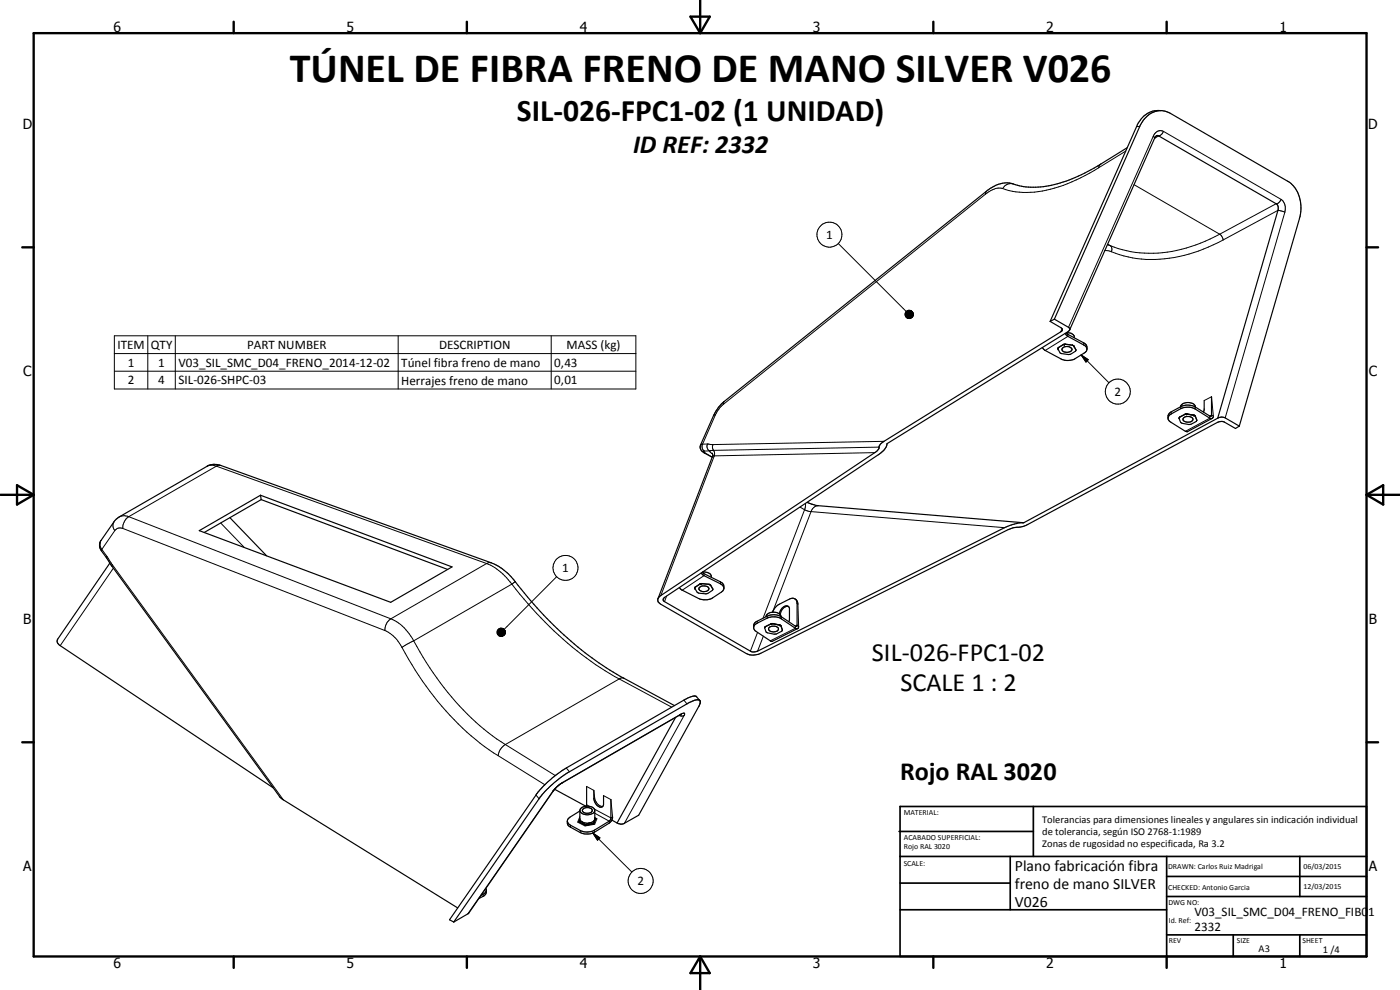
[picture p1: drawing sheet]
<svg xmlns="http://www.w3.org/2000/svg" width="420mm" height="297mm" viewBox="0 0 420 297" stroke-linecap="round" stroke-linejoin="round" font-family="sans-serif">
<g fill="none" stroke="#000" stroke-width=".35">
<path d="M348.5 33.2a7.1 7.1 0 0 0-7.4 4.8l-25.9 58.4M338.3 44.3l-7.9 4.9a41.4 41.4 0 0 1-19.6 7 20.5 20.5 0 0 1-7.8-1.3 9.2 9.2 0 0 0-6.9 2.5l-79.2 63.5-1.2 1.2-1.3 2-4.1 9.4a1.68 1.68 0 0 0 .3 1.8l3.1 1.9M347.3 40.7l-.8 .7-25.5 57.6M347.3 40.6l35.7 20.5 .6 .9v.8l-18.1 62.7M347.3 40.6v.1M315.2 96.4l3.2 1.9a.64 .64 0 0 1 .4 .7 .64 .64 0 0 1-.5 .6l-53 32.8a2.57 2.57 0 0 0-1.6 2.3l-.7 .8-64.7 43.2a1.38 1.38 0 0 0-.9 1.2 1.38 1.38 0 0 0 .8 1.3l25.8 14.9a4.8 4.8 0 0 0 4.3-.1l74.2-37.1 2.7-.7a6.5 6.5 0 0 0 3.3-.8l56.9-30.7 1.1-.3 .8 .2 3.5 2 1.1-.8M316.4 95.8l4.3 2.4a.68 .68 0 0 1 .4 .7 .68 .68 0 0 1-.6 .6l-54.3 33.6a4.4 4.4 0 0 1-2.6 3.3l-64.1 42.8-.5 .5 .1 .5 26.3 15.3h1.5l74.6-37.2a13.4 13.4 0 0 1 5.7-1.5M316.4 95.8l25.6-57.8a6.6 6.6 0 0 1 8.5-4.3l35.9 20.7a10 10 0 0 1 3.6 11.3l-18.1 62.1M316.4 95.8l-1.2 .6M320 99.8l.5 .5 5 2.7 .7 .9v.9M320.1 99.8a1.9 1.9 0 0 1 2.3 1.5M317.5 104.6l.8 1.4a3.7 3.7 0 0 0 4.6-.8v-.2"/>
<path d="M317.7 104.3l-.2 .3M317.7 104.3h.1M318.9 104.4a1.69 1.69 0 0 1 2.8 .5 1.85 1.85 0 0 1-3 0zM319.1 103.4l-1.4 .9M319.1 103.4h.1M319.6 100l.9 .9 4.7 2.6a1.27 1.27 0 0 1 1 1.1 1.27 1.27 0 0 1-.8 1.3l-2.7 1.7a4.7 4.7 0 0 1-4.3 .1l-4.9-2.7-.7-.7M319.7 103.3l2.1 .3M319.7 103.3l-.6 .1M321.8 103.6l.5 .2M321.8 103.5v.1M321.8 103.5h.1M321.9 103.5l.4 .3"/>
<path d="M322.3 103.8l.6 1.2M363.6 119l-.1 5.9-.4-.1-4.4-2.7a4.8 4.8 0 0 0-4.3-.1l-3.4 2a1.78 1.78 0 0 0-.4 1.6l.5 .9 4.7 2.9 .5 .1 7.5-4M213.8 136.1l.1 .7-16.4 42.8M213.8 136v.1M353.9 125.5l.4 1.2 .4 .3a3.6 3.6 0 0 0 4.5-.9M354 125.2l-.1 .3M354 125.1l-.1 .4M354 125.1v.1M354.3 122a2.69 2.69 0 0 1 4.4-.2v.4M354.3 122v.1M355.2 125.3a1.88 1.88 0 0 1 2.8 .5 1.82 1.82 0 0 1-3 .2zM355.6 124.3l-1.6 .9"/>
<path d="M355.6 124.3h.1M355.8 124.2l2.6 .4M355.8 124.2h.1M356.2 124.2l2.1 .4M356.2 124.2l-.6 .1M358.3 124.6l.4 .3M358.3 124.6h.1M358.4 124.6l.3 .2M358.4 124.6h.1M358.7 124.8v.1M358.7 124.8l.5 1.3M359.2 126.1h.1"/>
<path d="M361.4 120.2v2.7l-.2 .8M364.1 124.8l-.2 .6-.6 .2-4.6-2.9a4.7 4.7 0 0 0-4.3-.1l-3.4 1.9-.4 .9M365.5 125.5l1-.4 1 .2 4.4 2.5M365.5 125.5l-58.3 31.3M59.8 159.2l18.4-10.6 57.5 21.5-18.4 10.6zM69 155.3l11 11.5M78.2 148.6l.2 1.3M78.4 149.9l-17.1 9.9M78.4 149.9l56 21M242.2 150.7l3.3 1 61.7 5.1M33 169l-15.7 22.7a1.31 1.31 0 0 0 .5 1.8l64.1 42.8M208.6 176.4l.6 1.3 .5 .3a3.7 3.7 0 0 0 4.1-.9l.1-.3"/>
<path d="M208.6 176.2v.2M208.6 176.1v.1M208.6 176.1v.3M209.9 176.3a2.07 2.07 0 0 1 2.8 .1 1.4 1.4 0 0 1-.9 1.2 1.4 1.4 0 0 1-1.5-.3l-.5-.5zM210.1 175.3l-1.5 .9M210.1 175.2v.1M210.1 175.2l-1.5 .9M210.5 171.9l.6 .7 5.1 2.6 .7 .5 .3 .7M210.6 175.1l2.2 .2M210.6 175.1l-.5 .2M210.6 175.1h.1M210.6 175.1l-.5 .1"/>
<path d="M210.9 171.7l.4 .4 4.9 2.5a1.72 1.72 0 0 1 .3 3l-2.6 1.8a4.5 4.5 0 0 1-4.2 .2l-5.2-2.6-.6-.7M210.9 171.6a2.3 2.3 0 0 1 2.6 1.3v.3M212.8 175.3l.5 .3M213.3 175.6l.6 1.2M213.3 175.6h.1M213.9 176.7v.1M238.6 179.7l.2 .2M226.2 188.2l.7-1 3.3-1.7a4.7 4.7 0 0 1 4.3 .2l4.2 2.8 .7 .1M229.5 188.4l.4 1.2 .4 .3a3.9 3.9 0 0 0 4.4-.7l.1-.1M229.5 188.3v.1M229.6 188l-.1 .3M229.7 188h-.1"/>
<path d="M229.7 188l-.2 .4M230.7 188.4a2.02 2.02 0 0 1 2.9 .2 1.63 1.63 0 0 1-2.3 .8l-.6-.5zM231.3 187.2l-1.6 .8M231.5 187.1l2.6 .4M231.8 187.1h.1M231.8 187.1l-.5 .1M231.8 183.7l.6-1.1 .9-.9 3.6-2a1.44 1.44 0 0 1 1.6 0 1.44 1.44 0 0 1 .7 1.4v6.8l-.4 .1-4.3-3a4.6 4.6 0 0 0-4.3-.1l-3 1.5a1.75 1.75 0 0 0-.3 3l4.8 3 7.7-3.8M231.9 187.2l2.1 .4M231.9 187.2h-.6M231.9 187.1v.1M233.9 184.2a2.29 2.29 0 0 1 2.7-2.3l.3 .6-.1 4.1M234 187.6l.4 .2"/>
<path d="M234 187.5v.1M234 187.5l.1 .1M234.1 187.6l.3 .2M234.1 187.5v.1M234.3 185a2.44 2.44 0 0 0-3.4-1.1l-.9 .6-.1 .5M234.4 187.8l.4 1.3M234.4 187.8h.1M234.8 189v.1M239.7 187.9l-.3 .7M202.4 211.7l-15.2-8.2a110.2 110.2 0 0 1-33.7-30.4 16 16 0 0 0-6.1-4.2l-81.1-29.2a4.9 4.9 0 0 0-4.2 .2l-26.6 15.4-1 .9-4.2 6a2.68 2.68 0 0 0 .1 3.1l2.7 3.9 50.9 69.9 1 .9 52.4 32.4M202.7 215.3l-17.5 31.6M204.4 214.3l-35.8 20.7-1.6 1.2-26.3 37.7-4.5 2.7"/>
<path d="M210 210.2l-.9-1.1a2.89 2.89 0 0 0-3.1 .6l-37.4 21.6a31.1 31.1 0 0 0-7.7 7.2l-26 37.5 1.3 .6M166.4 236.8l9.5 5.1M176.1 236l-.2 5.9M178.2 237.2v2.4a2.28 2.28 0 0 0 2.6 2.5l.3-.6v-2.8M183.3 239.9l-.1 6.1-4.8 3.1a4.7 4.7 0 0 1-4.3 .1l-2.9-1.6a1.3 1.3 0 0 1-.9-1.2 1.3 1.3 0 0 1 .8-1.2l2.9-1.9M173.8 246.5l.1 .1M173.8 246.4l.1 .2M173.9 246.6h.1M173.9 246.6l1.7 .9M174 245.6l-.2 .8M174 243.2v2.5l.5 .8M174.5 246.5l.5 .3"/>
<path d="M174.5 246.5l-.6 .1M174.9 242.8a1.71 1.71 0 0 1 2.8 .4 1.82 1.82 0 0 1-2.9 .1zM175 246.8l.6 .7M175 246.8l1.9 .1M175.6 247.5l.2 .1M175.6 247.5h.2M175.6 247.5h.1M175.8 247.5v.1M176.9 246.9l-1.1 .6M177.2 246.9l.8 .3M177.2 246.9h-.3M178 247.2l-2.2 .4"/>
<path d="M178.2 247l-.2 .2M178.4 246l-.4 .5-.8 .4M178.4 246l-.2 1M178.5 243.4a2.67 2.67 0 0 1-4.5-.2 2.59 2.59 0 0 1 3.7-1l.8 .8v2.9M178.5 245.9l-.1 .1M178.5 245.4l.2 .3M178.6 245.7l-.4 1.5-2.5 .4-1.9-1v-.2M178.7 245.7l-.5 1.3M178.7 245.7l-.2 .2M183.6 246l1.6 .9M183.8 245.1l-.1 .8-.7 .9-4.6 2.9a4.8 4.8 0 0 1-4.3 .1l-3.4-1.9-.4-.7v-.9M185.2 246.9a2.17 2.17 0 0 0 2.2 .1l4.3-2.4 18.2-33a.94 .94 0 0 0 .2-1.1 .94 .94 0 0 0-1-.5l-2.3 .8-37.6 21.8a33.8 33.8 0 0 0-7.1 6.6l-25.9 37.4"/>
<path d="M145.8 266.6l.2 .4M146 267l-.2 1.1a3.6 3.6 0 0 1-2.1 1.5M146 267l-.5 1-1.2 .6"/>
</g>
<g fill="none" stroke="#000" stroke-width=".3">
<path d="M341.1 38h.9M349.2 39.4a1.89 1.89 0 0 1-1.5 1.4l-1.2 .7M349.2 39.4a2.19 2.19 0 0 0-3.1 1.5M349.2 39.4l35.3 20.4M295.8 58.3l-78.7 63M296.1 57.4l-.3 .9M300.9 56.6a5.5 5.5 0 0 0-5.1 1.7M304.1 55.2a2.79 2.79 0 0 0-3.2 1.4M329.7 50.3a42 42 0 0 1-22.7 7.4l-3.1-.3-3-.8M330.4 49.2l-.7 1.1M337.9 45.3l-8.2 5M340.3 55.4l25.7 14.9"/>
<path d="M346.1 40.9l.4 .5M346.1 40.9l-25.4 57.3M384.5 59.8l-.9 1.2-17.6 9.3M384.5 59.8l.6 .7a3.5 3.5 0 0 1 .6 2.6l-.1 .6M251.6 73.1l20.4 20.4M331.5 75.2l2 .3M332.3 73.4l.9 .3M332.4 73.3l.8 .4M333.2 73.7l.4 .5-.1 1.3M366 70.3l.7 .7 .4 1M366 70.3a39.8 39.8 0 0 1-29.1 4.6l-3.7-1.2M367.1 72a42.7 42.7 0 0 1-27.2 5.4l-3.9-1-2.5-.9"/>
<path d="M385.6 63.7l-2.1-.6-16.4 8.9M385.6 63.7l-17.9 61.7M271.6 94.2l2.5 .2-2.5 .1zM271.6 94.5l2.5-.1-2.4 .3zM271.6 94.3h2.5M271.7 93.9l2.4 .5-2.5-.2zM271.7 94.7l2.4-.3-2.3 .6zM271.8 93.7l2.3 .7-2.4-.5zM271.8 95l2.3-.6-2.2 .8zM271.9 93.5l.2-.2 2 1.1zM271.9 93.5l2.2 .9-2.3-.7zM271.9 95.2l2.2-.8-2 1z"/>
<path d="M272.1 93.3l.3-.1 1.7 1.2zM272.1 95.4l2-1-1.7 1.1zM272.4 93.2l.3-.1 1.4 1.3zM272.4 95.5l1.7-1.1-1.4 1.1zM272.7 93.1h.2l1.2 1.3zM272.7 95.5l1.4-1.1-1.2 1.2zM272.9 93.1h.3l.9 1.3zM273.2 93.1l.3 .1 .6 1.2zM273.5 93.2l.6 1.2zM273.6 93.4l.5 1zM273.8 93.6l.3 .8zM274 93.8l.1 .6z"/>
<path d="M274.1 94.4l-.9 1.1-.3 .1zM274.1 94.4l-.9 1.1zM274.1 94.4l-.6 1zM274.1 94.4l-.5 .9zM274.1 94.4l-.3 .7zM274.1 94.4l-.1 .5zM274.1 94.4v.2zM318.8 98.6l-.5 1M34.3 100.8h156.5v15.9h-156.5zM34.3 106.1h156.5M34.3 111.4h156.5M44.4 100.8v15.9"/>
<path d="M52.6 100.8v15.9M119.5 100.8v15.9M165.4 100.8v15.9M320.5 100.3v.6l-6.8 4.3M324.5 106.5l2.1 1.4-.7 .7zM324.5 106.5l8.3 8.4M325.2 102.9v.6M64.9 139.9l81.1 29.2M64.9 139.9l-1.7-.3-1.1 .3M64.9 139.9l-26.3 15.1M66.3 139.7l-.6-.1-.8 .3M210.9 133.3l-.6 .2"/>
<path d="M210.9 133.3a1.65 1.65 0 0 0 .5 2M211.4 135.9h.2M211.4 135.3l-.3 .1 .1 .2 .4 .3M211.6 135.9l2.2 1.3M212.3 133.2l-1.4 .1M212.3 133.2l1.6 .2M212.3 133.2a1.62 1.62 0 0 0 .6 2.1M212.9 135.3l1 .9M212.9 135.3h-1.5M213.9 133.4l-.1 .8 .4 .9M214.2 135.1l-1.3 .2M214.2 135.1l.2 .8v.9"/>
<path d="M214.4 136.8l-.6 .2M214.4 136.8l-16.1 41.9M214.7 124.5l-3.8 8.8M214.7 124.5l-.5 .2M217.1 121.3l-1 1-1.4 2.2M217.4 120.4l-.3 .9M262.5 135.8l-48.1 1M263.8 134.2l-49.6 .9M265.3 132.4l-51.4 1M351.5 123.6v.6M354.4 122v.6M358.7 122.1v.6"/>
<path d="M361.4 120.2l2.2-1.2 .5 5.8-.5-.3-.5 .3v.7l-7.3 3.9M34.2 156.6a2.29 2.29 0 0 0 .2 2.6M34.4 159.2l-3.8 5.6M36.8 158.5l78.7 30.7M36.8 158.5a1.94 1.94 0 0 0-2.4 .7M38.6 155l78.7 30.7M38.6 155l-1.3-.3-1.5 .4M38.6 155a4.2 4.2 0 0 0-1.8 3.5M66.2 156.9l7.1 7.4M240.1 152.1l1.4 .9M241.5 153l1.9 .5M241.5 153l-12.5 32.5"/>
<path d="M241.7 151l-.2 2M243.4 153.5l58.1 4.8M243.4 153.5l-11.6 30.2M245.5 151.7a2.5 2.5 0 0 0-2.1 1.8M30.3 162.2a2.36 2.36 0 0 0 .3 2.6M30.6 164.8l1.5 2.1M30.6 164.8l-.2 .5M32.1 166.9l-.1 .4M32.1 166.9l1.6 2.6M33.7 169.5l51.3 70.5M33.7 169.5l-.1 .4M34 170.5l-15.9 23.2"/>
<path d="M146 169.1a17.2 17.2 0 0 1 7.6 6.2M146 169.1l-28.7 16.6M147.4 168.9l-.5-.1-.9 .3M153.6 175.3a106.4 106.4 0 0 0 32.2 28.4M153.6 175.3l-29.4 17M154.6 174.5l-1 .8M167.1 173l-15.8 15.8M200.1 178.9l-.7 1.6M211.3 172.1v.6l-6.5 4.4M216.2 174.6v.6M238.8 179.9l.5 .5 .2 .9M115.5 189.2a10.3 10.3 0 0 1 4.8 4.4 87.8 87.8 0 0 0 27.8 32.3l1.4 .8"/>
<path d="M117.3 185.7a13.2 13.2 0 0 1 6.9 6.6M117.3 185.7a3.9 3.9 0 0 0-1.8 3.5M124.2 192.3a81.8 81.8 0 0 0 27.5 31.1M124.2 192.3l-3.6 2M149.2 189.6l2.5 .1-2.5 .2zM149.2 189.9l2.5-.2-2.5 .4zM149.2 189.7h2.5M149.2 189.3l2.5 .4-2.5-.1zM149.2 190.1l2.5-.4-2.4 .7zM149.3 189.1l2.4 .6-2.5-.4zM149.3 190.4l2.4-.7-2.2 .8zM149.5 188.8l.2-.1 2 1z"/>
<path d="M149.5 188.8l2.2 .9-2.4-.6zM149.5 190.5l2.2-.8-2 1.1zM149.7 188.7l.2-.1 1.8 1.1zM149.7 190.8l2-1.1-1.8 1.2zM149.9 188.6l.3-.1 1.5 1.2zM149.9 190.9l1.8-1.2-1.5 1.2zM150.2 188.5h.2l1.3 1.2zM150.2 190.9l1.5-1.2-1.3 1.2zM150.4 188.5h.3l1 1.2zM150.4 190.9l1.3-1.2-1 1.2zM150.7 188.5l1 1.2zM151 188.6l.7 1.1z"/>
<path d="M151.2 188.8l.5 .9zM151.4 189l.3 .7zM151.5 189.2l.2 .5zM151.7 189.7l-1 1.2zM151.7 189.7l-.7 1.1zM151.7 189.7l-.5 1zM151.7 189.7l-.3 .8zM151.7 189.7l-.2 .5zM151.7 189.7l-.1 .3zM227.2 186.4v.6M227.4 189.7l-2.2 5.7M229.1 190.9l-1.7 4.5"/>
<path d="M230.2 184.9v.6M234.5 185v.7M236.7 182a2.34 2.34 0 0 0-2.5 2.5M238.7 187.9v.6l-7.5 3.8M239.2 181.1l.3 .2M239.5 181.3l.2 6.6-.5-.3-.5 .3M185.8 203.7l15.8 8.5M185.8 203.7l-34.1 19.7M187.2 203.5l-.6-.1-.8 .3M203.8 214.7l.8 .2 .7-.2M204.2 214.4l-.2 .1M204.2 214.4l-35.3 20.3"/>
<path d="M205.3 210.1l.9 1.1M205.3 214.7l-17.9 32.3M205.3 214l-1.1 .4M205.3 214h.1M205.4 214l-.1 .7M149.5 226.7l14 8.8M151.7 223.4l15 9.3M151.7 223.4a4.5 4.5 0 0 0-2.2 3.3M160.9 238.5l.9 1.1M165.9 237.5l-25.5 36.7M166.1 237.2l-.2 .3M168.9 234.7l-1.7 1.3-1.3 1.5"/>
<path d="M168.9 234.7l-.2 .2M170 230.4l.9 1.2M176.1 236l2.1 1.2 .3 2.2M178.5 239.4l-.3 .2M178.5 239.4v.3a2.81 2.81 0 0 0 2.4 2.3M181.1 238.7l2.2 1.2 .5 5.2-.5 .3-5-2.7M171.2 247.6v.6M174 245l-.6 1.7 2.2 1.1 2.9-.5 .6-1.6-.6-.4M174.1 249.2v.6M176.1 241.5l.8 .4M177.9 249.9l2.1 1.5-.7 .7zM177.9 249.9l11.7 11.8"/>
<path d="M178.4 249.1v.6M178.5 244l4.3 2.4v.6M145 268.3v.6"/>
<circle cx="248.9" cy="70.4" r="3.7"/>
<circle cx="335.5" cy="117.5" r="3.7"/>
<circle cx="169.7" cy="170.4" r="3.8"/>
<circle cx="192.3" cy="264.3" r="3.8"/>
</g>
<g fill="#000">
<circle cx="317.5" cy="104.6" r=".18"/>
<circle cx="319.4" cy="103.3" r=".18"/>
<circle cx="322.3" cy="103.8" r=".18"/>
<circle cx="356.1" cy="124.2" r=".18"/>
<circle cx="358.3" cy="124.6" r=".18"/>
<circle cx="208.5" cy="176.5" r=".18"/>
<circle cx="210.4" cy="175.1" r=".18"/>
<circle cx="231.6" cy="187.1" r=".18"/>
<circle cx="234" cy="187.5" r=".18"/>
<circle cx="234.3" cy="185" r=".18"/>
<circle cx="204.4" cy="214.3" r=".18"/>
<circle cx="178.6" cy="245.7" r=".18"/>
</g>
<g fill="none" stroke="#000" stroke-width=".71">
<path d="M10.1 9.9h400v277.1h-400zM70.1 6.5v3.4M140.1 6.5v3.4M207.2 5h5.8l-2.9 4.9zM210.1 0v9.9M280.1 6.5v3.4M350.1 6.5v3.4M6.7 74.2h3.4M410.1 74.2h3.5M.1 148.5h10M5.1 145.6l5 2.9-5 2.9zM410.1 148.5h10"/>
<path d="M410.1 148.5l5-2.9v5.8zM6.7 222.7h3.4M410.1 222.7h3.5M70.1 287v3.4M140.1 287v3.4M210.1 287v10M210.1 287l2.9 5h-5.8zM280.1 287v3.4M350.1 287v3.4"/>
</g>
<g fill="none" stroke="#000" stroke-width=".51">
<path d="M269.8 249.5h40.3M270.1 242h140v45h-140zM270.1 257h140M303.2 257v16M310.1 242v15M350.1 257v30M390.1 257v12M270.1 265h33.1M270.1 273h80M350.1 269h60M350.1 263h60M350.1 280.5h60"/>
<path d="M370.1 280.5v6.5M390.1 280.5v6.5"/>
</g>
<g fill="#000">
<path d="M274 93.8l.1 .6zM273.8 93.6l.3 .8zM273.6 93.4l.5 1zM273.5 93.2l.6 1.2zM273.2 93.1l.3 .1 .6 1.2zM272.9 93.1h.3l.9 1.3zM272.7 93.1h.2l1.2 1.3zM272.4 93.2l.3-.1 1.4 1.3zM272.1 93.3l.3-.1 1.7 1.2zM271.9 93.5l.2-.2 2 1.1zM271.9 93.5l2.2 .9-2.3-.7zM271.8 93.7l2.3 .7-2.4-.5z"/>
<path d="M271.7 94.7l2.4-.3-2.3 .6zM271.8 95l2.3-.6-2.2 .8zM271.9 95.2l2.2-.8-2 1zM272.1 95.4l2-1-1.7 1.1zM272.4 95.5l1.7-1.1-1.4 1.1zM272.7 95.5l1.4-1.1-1.2 1.2zM274.1 94.4l-.9 1.1-.3 .1zM274.1 94.4l-.9 1.1zM274.1 94.4l-.6 1zM274.1 94.4l-.5 .9zM274.1 94.4l-.3 .7zM274.1 94.4l-.1 .5z"/>
<path d="M274.1 94.4v.2zM324.5 106.5l2.1 1.4-.7 .7zM151.5 189.2l.2 .5zM151.4 189l.3 .7zM151.2 188.8l.5 .9zM151 188.6l.7 1.1zM150.7 188.5l1 1.2zM150.4 188.5h.3l1 1.2zM150.2 188.5h.2l1.3 1.2zM149.9 188.6l.3-.1 1.5 1.2zM149.7 188.7l.2-.1 1.8 1.1zM149.5 188.8l.2-.1 2 1z"/>
<path d="M149.5 188.8l2.2 .9-2.4-.6zM149.3 189.1l2.4 .6-2.5-.4zM149.2 190.1l2.5-.4-2.4 .7zM149.3 190.4l2.4-.7-2.2 .8zM149.5 190.5l2.2-.8-2 1.1zM149.7 190.8l2-1.1-1.8 1.2zM149.9 190.9l1.8-1.2-1.5 1.2zM150.2 190.9l1.5-1.2-1.3 1.2zM150.4 190.9l1.3-1.2-1 1.2zM151.7 189.7l-1 1.2zM151.7 189.7l-.7 1.1zM151.7 189.7l-.5 1z"/>
<path d="M151.7 189.7l-.3 .8zM151.7 189.7l-.2 .5zM151.7 189.7l-.1 .3zM177.9 249.9l2.1 1.5-.7 .7z"/>
</g>
<path d="M271.6 94.6h2.5M149.2 189.5h2.5" fill="none" stroke="#000" stroke-width=".38"/>
<path d="M271.6 94.1h2.5M149.2 189.9h2.5" fill="none" stroke="#000" stroke-width=".42"/>
<text font-size="12.6" x="87" y="24.6">TÚNEL DE FIBRA FRENO DE MANO SILVER V026</text>
<text font-size="9.4" x="155.1" y="36.3">SIL-026-FPC1-02 (1 UNIDAD)</text>
<g font-size="7.9">
<text x="190" y="45.8">ID REF: 2332</text>
<text x="261.7" y="198.4">SIL-026-FPC1-02</text>
<text x="270.2" y="207.4">SCALE 1 : 2</text>
<text x="270.1" y="234">Rojo RAL 3020</text>
</g>
<g font-size="4.7">
<text x="304.6" y="261.2">Plano fabricación fibra</text>
<text x="304.6" y="266.6">freno de mano SILVER</text>
<text x="304.6" y="272">V026</text>
</g>
<g font-size="4.2">
<text x="34" y="9.6">6</text>
<text x="104" y="9.6">5</text>
<text x="174" y="9.6">4</text>
<text x="244" y="9.6">3</text>
<text x="314" y="9.6">2</text>
<text x="384" y="9.6">1</text>
<text x="6.8" y="38.7">D</text>
<text x="410.6" y="38.7">D</text>
<text x="7" y="112.9">C</text>
<text x="410.8" y="112.9">C</text>
<text x="7" y="187.1">B</text>
<text x="410.8" y="187.1">B</text>
<text x="7" y="261.4">A</text>
<text x="410.8" y="261.4">A</text>
<text x="34" y="290.4">6</text>
<text x="104" y="290.4">5</text>
<text x="174" y="290.4">4</text>
<text x="244" y="290.4">3</text>
<text x="314" y="290.4">2</text>
<text x="384" y="290.4">1</text>
</g>
<g font-size="3.9">
<text x="247.9" y="71.7">1</text>
<text x="35.3" y="104.7">ITEM</text>
<text x="45.3" y="104.7">QTY</text>
<text x="74.2" y="104.7">PART NUMBER</text>
<text x="131.8" y="104.7">DESCRIPTION</text>
<text x="170" y="104.8">MASS (kg)</text>
<text x="38.3" y="110">1</text>
<text x="47.5" y="110">1</text>
<text x="53.5" y="110">V03_SIL_SMC_D04_FRENO_2014-12-02</text>
<text x="120.4" y="110.1">Túnel fibra freno de mano</text>
<text x="166.4" y="110">0,43</text>
<text x="38.3" y="115.4">2</text>
<text x="47.5" y="115.3">4</text>
<text x="53.5" y="115.4">SIL-026-SHPC-03</text>
<text x="120.4" y="115.4">Herrajes freno de mano</text>
<text x="166.4" y="115.4">0,01</text>
<text x="334.5" y="118.8">2</text>
<text x="168.7" y="171.7">1</text>
<text x="191.3" y="265.6">2</text>
<text x="358.5" y="275">V03_SIL_SMC_D04_FRENO_FIB01</text>
<text x="358.5" y="279.4">2332</text>
</g>
<g font-size="3.1">
<text x="312.7" y="246.8">Tolerancias para dimensiones lineales y angulares sin indicación individual</text>
<text x="312.7" y="250.4">de tolerancia, según ISO 2768-1:1989</text>
<text x="312.7" y="254">Zonas de rugosidad no especificada, Ra 3.2</text>
<text x="377.7" y="285.6">A3</text>
<text x="397" y="285.9">1 /4</text>
</g>
<g font-size="2.4">
<text x="271.2" y="244.4">MATERIAL:</text>
<text x="271.3" y="252">ACABADO SUPERFICIAL:</text>
<text x="271.3" y="254.6">Rojo RAL 3020</text>
<text x="271.2" y="259.7">SCALE:</text>
<text x="350.6" y="260.8">DRAWN: Carlos Ruiz Madrigal</text>
<text x="391.2" y="260.6">06/03/2015</text>
<text x="350.6" y="267">CHECKED: Antonio Garcia</text>
<text x="391.2" y="266.7">12/03/2015</text>
<text x="350.6" y="271.4">DWG NO:</text>
<text x="350.8" y="276.9">Id. Ref:</text>
<text x="350.8" y="282.8">REV</text>
<text x="371.2" y="282.9">SIZE</text>
<text x="390.9" y="282.9">SHEET</text>
</g>
</svg>
